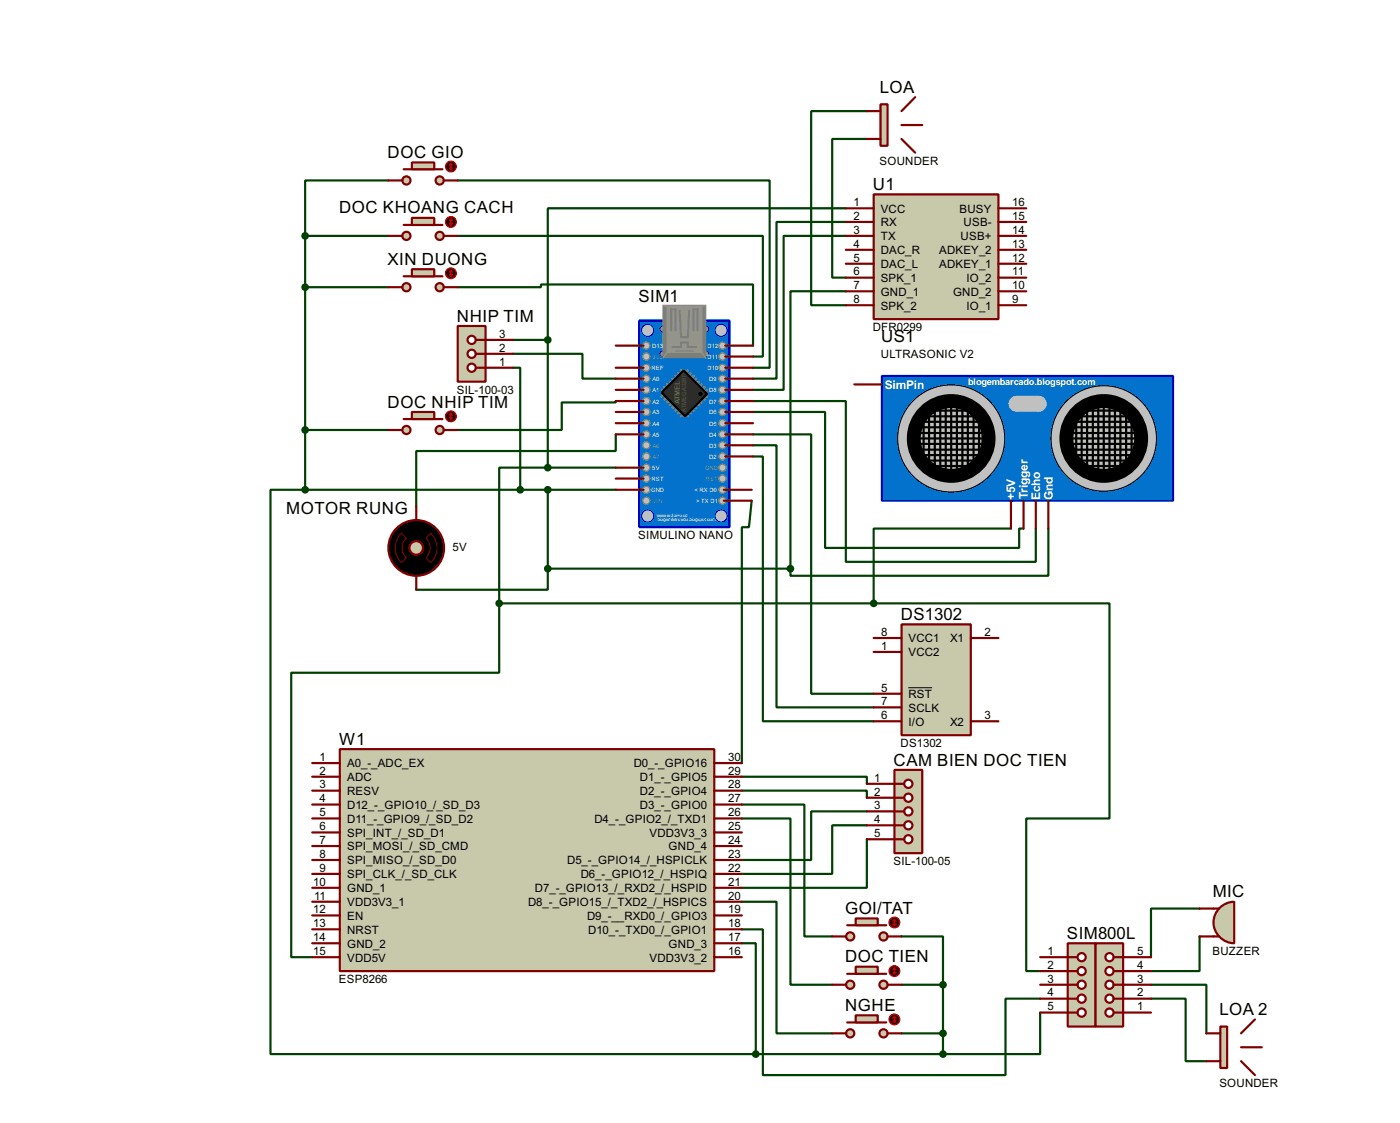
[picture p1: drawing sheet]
<svg xmlns="http://www.w3.org/2000/svg" width="256mm" height="206mm" viewBox="0 0 256 206" stroke-linecap="round" stroke-linejoin="round" font-family="sans-serif">
<g fill="none" stroke="#004000" stroke-width=".4">
<path d="M71.2 33.1h-15.3v10.1M83.9 33.1h57.1v34.3h-3M155 38.2h-54.6v24.1M158.8 20.4h-10.2v35.5h6.4M158.8 25.5h-6.3v25.4h2.5M55.9 43.2h15.3M55.9 52.6h15.3M55.9 43.2v46.5M83.9 52.6h15.2v-.5h38.9v11.2M83.9 43.2h55.9v22.1h-1.8M155 40.7h-12.7v28.7h-4.3M155 43.2h-11.4v28.2h-5.6"/>
<path d="M155 53.4h-10.2v50.8M55.9 78.8h15.3M94 64.8h12.7v4.6h6.1M94 67.4h1.3v22.3M94 62.3h6.4M100.4 62.3v23.4M112.8 73.5v.2h-9.9v5.1h-19M112.8 79.6v3h-36.5v10.2M138 73.5h17v29.4h34.8v-6.1M138 75.5h13.2v24.9h35.5v-3.6h.8M138 79.6h10.6v47.5h11.5M55.9 89.7h-6.3v103.4h88.9"/>
<path d="M55.9 89.7h56.9M100.4 85.7h-8.9v24.8M100.4 85.7h12.4M100.4 89.7v14.5M137.7 91.7l-.5 4.9h-1.3v43.2M138 81.6h4.3v48h17.8M138 83.6h1.8v48.5h20.3M185.2 96.8h-25.1v13.7M192.1 96.8v8.7h-47.3v-1.3M91.5 110.5v12.7h-38.1v52.1h3.8M91.5 110.5h68.6M100.4 104.2v3.8h-24.1"/>
<path d="M100.4 104.2h44.4M160.1 110.5h43.2v39.4h-15.3v28h2.6M135.9 142.3h22.9v1.3M135.9 144.8h22.9v1.3M135.9 147.4h11.5v24.1h5.1M135.9 149.9h8.9v30.5h7.7M158.8 148.6h-10.2v8.9h-12.7M158.8 151.2h-6.3v8.9h-16.6M158.8 153.7v8.9h-22.9M135.9 165.2h6.4v24.1h10.2M135.9 172.8h2.6v20.3M135.9 170.2h3.9v26.7h44.4v-14h6.4"/>
<path d="M165.2 171.5h7.6v8.9M219.8 166.4h-8.9v8.9M219.8 171.5v6.4h-8.9M138.5 193.1h34.3M165.2 180.4h7.6M165.2 189.3h7.6M172.8 180.4v12.7M190.6 185.5v7.6h-17.8M210.9 180.4h10.1v8.9M210.9 182.9h6.3v11.5h3.8"/>
</g>
<path d="M117.1 58.7h16.6v37.9h-16.6z" fill-rule="evenodd" fill="#0272cc" stroke="#0000c0" stroke-width=".4"/>
<circle cx="118.6" cy="60.5" r="1.1" fill="#c0c0c0" stroke="#0000c0" stroke-width=".18"/>
<g fill="#939393" stroke="#0000c0" stroke-width=".18">
<circle cx="129.3" cy="60.3" r=".55"/>
<circle cx="121.4" cy="60.3" r=".55"/>
</g>
<circle cx="132.1" cy="60.5" r="1.1" fill="#c0c0c0" stroke="#0000c0" stroke-width=".18"/>
<g fill="#939393" stroke="#0000c0" stroke-width=".18">
<circle cx="129.3" cy="64.8" r=".55"/>
<circle cx="121.4" cy="64.8" r=".55"/>
</g>
<path d="M121.5 55.9h7.8v9.7h-7.8z" fill="#808080" stroke="#808080" stroke-width=".18"/>
<path d="M122.2 56.2h6.4v8.4h-6.4z" fill="#939393" stroke="#939393" stroke-width=".18"/>
<path d="M121.5 55.9l.7 .3M129.3 55.9l-.7 .3M122.2 64.6l-.7 1M128.6 64.6l.7 1" fill="none" stroke="#939393" stroke-width=".18"/>
<path d="M124.5 57l.3 4.5M126.3 57l-.3 4.8h-1.2M123 60.5v-3.8h.8v3.8M123.2 63.6h1.6v-.8h1.2v.8h1.6M127.1 60.5v-3.8h.7v3.8" fill="none" stroke="#808080" stroke-width=".4"/>
<path d="M123.8 64.3h3.3" fill="none" stroke="#808080" stroke-width=".2"/>
<g fill="#c0c0c0" stroke="#0000c0" stroke-width=".18">
<circle cx="132.1" cy="94.5" r="1.1"/>
<circle cx="118.6" cy="94.5" r="1.1"/>
</g>
<g fill="none" stroke="#808080" stroke-width=".45">
<path d="M121.2 71.4l.5 .5M121.7 72.2l-.5 .5M121.7 70.9l.5 .5M122.2 72.7l-.5 .5M122.2 70.4l.5 .5M122.7 73.2l-.5 .5M122.7 69.9l.5 .5M123.2 73.7l-.5 .5M123.2 69.4l.6 .5M123.8 74.2l-.6 .5M123.8 68.9l.5 .5M124.3 74.7l-.5 .5"/>
<path d="M124.3 68.4l.5 .5M124.8 75.2l-.5 .5M124.8 67.9l.5 .5M125.3 75.7l-.5 .6M125.5 75.7l.5 .6M126 67.9l-.5 .5M126 75.2l.5 .5M126.5 68.4l-.5 .5M126.5 74.7l.6 .5M127.1 68.9l-.6 .5M127.1 74.2l.5 .5M127.6 69.4l-.5 .5"/>
<path d="M127.6 73.7l.5 .5M128.1 69.9l-.5 .5M128.1 73.2l.5 .5M128.6 70.4l-.5 .5M128.6 72.7l.5 .5M129.1 70.9l-.5 .5M129.1 72.2l.5 .5M129.6 71.4l-.5 .5"/>
</g>
<path d="M121.2 71.9l4.1-4 4.3 4.3-4.1 4.1z" fill-rule="evenodd" fill="#2c2c2c" stroke="#000" stroke-width=".4"/>
<circle cx="128.3" cy="72.2" r=".3" fill="#000" stroke="#000" stroke-width=".18"/>
<g fill="#c0c0c0" stroke="#808080" stroke-width=".25">
<circle cx="132.3" cy="65.3" r=".65"/>
<circle cx="132.3" cy="63.3" r=".65"/>
<circle cx="132.3" cy="67.4" r=".65"/>
<circle cx="132.3" cy="69.4" r=".65"/>
<circle cx="132.3" cy="73.5" r=".65"/>
<circle cx="132.3" cy="71.4" r=".65"/>
<circle cx="132.3" cy="75.5" r=".65"/>
<circle cx="132.3" cy="77.5" r=".65"/>
<circle cx="132.3" cy="81.6" r=".65"/>
<circle cx="132.3" cy="79.6" r=".65"/>
<circle cx="132.3" cy="83.6" r=".65"/>
<circle cx="132.3" cy="85.7" r=".65"/>
<circle cx="132.3" cy="89.7" r=".65"/>
<circle cx="132.3" cy="87.7" r=".65"/>
<circle cx="132.3" cy="91.7" r=".65"/>
<circle cx="118.4" cy="65.3" r=".65"/>
<circle cx="118.4" cy="63.3" r=".65"/>
<circle cx="118.4" cy="67.4" r=".65"/>
<circle cx="118.4" cy="69.4" r=".65"/>
<circle cx="118.4" cy="73.5" r=".65"/>
<circle cx="118.4" cy="71.4" r=".65"/>
<circle cx="118.4" cy="75.5" r=".65"/>
<circle cx="118.4" cy="77.5" r=".65"/>
<circle cx="118.4" cy="81.6" r=".65"/>
<circle cx="118.4" cy="79.6" r=".65"/>
<circle cx="118.4" cy="83.6" r=".65"/>
<circle cx="118.4" cy="85.7" r=".65"/>
<circle cx="118.4" cy="89.7" r=".65"/>
<circle cx="118.4" cy="87.7" r=".65"/>
<circle cx="118.4" cy="91.7" r=".65"/>
</g>
<g fill="none" stroke="#800000" stroke-width=".4">
<path d="M112.8 79.6h5.1M112.8 77.5h5.1M112.8 75.5h5.1M112.8 71.4h5.1M112.8 69.4h5.1M112.8 67.4h5.1M112.8 63.3h5.1M112.8 73.5h5.1M132.9 79.6h5.1M132.9 77.5h5.1M132.9 75.5h5.1M132.9 71.4h5.1"/>
<path d="M132.9 69.4h5.1M132.9 67.4h5.1M132.9 65.3h5.1M132.9 63.3h5.1M132.9 73.5h5.1M112.8 89.7h5.1M112.8 87.7h5.1M112.8 85.7h5.1M132.6 89.7h5.1M132.6 91.7h5.1M132.9 83.6h5.1M132.9 81.6h5.1"/>
</g>
<path d="M160.1 35.6h22.8v22.9h-22.8z" fill-rule="evenodd" fill="#c8c8aa" stroke="#800000" stroke-width=".4"/>
<g fill="none" stroke="#800000" stroke-width=".4">
<path d="M155 38.2h5.1M182.9 38.2h5.1M155 40.7h5.1M155 43.2h5.1M155 45.8h5.1M155 48.3h5.1M155 50.9h5.1M155 53.4h5.1M155 55.9h5.1M182.9 40.7h5.1M182.9 43.2h5.1M182.9 45.8h5.1"/>
<path d="M182.9 48.3h5.1M182.9 50.9h5.1M182.9 53.4h5.1M182.9 55.9h5.1"/>
</g>
<path d="M161.6 68.9h53.3v22.8h-53.3z" fill="#0272cc" stroke="#0000c0" stroke-width=".4"/>
<g fill="#c0c0c0" stroke="#000" stroke-width=".18">
<circle cx="202.2" cy="80.3" r="9.7"/>
<circle cx="174.2" cy="80.3" r="9.8"/>
</g>
<g fill="#c0c0c0" stroke="#000" stroke-width="2.6">
<circle cx="202.2" cy="80.3" r="6.9"/>
<circle cx="174.2" cy="80.3" r="6.9"/>
</g>
<g fill="none" stroke="#000" stroke-width=".4">
<path d="M167.7 79.3h12.7M167.7 78.3h12.4M168.2 77.3h11.7M168.2 76.3h10.9M169.2 77v6.6M169.5 75.2h8.6M170.2 75.5v9.4M171.3 75.2v10.5M172.3 74.5v11.7M173.3 74.5v11.9M174.3 74.5v12.4M175.3 74.5v12.4"/>
<path d="M176.3 74v12.7M177.3 75v11.7M178.4 76.3v9.6M179.4 77.3v6.6M195.6 78.3h12.2M196.1 79.3h12.5M196.4 77.3h11.4M196.4 76.3h10.4M197.2 77v5.9M197.9 75.2h8.1M198.2 75.5v9.4M199.2 75v10.7"/>
<path d="M200.2 74.2v12M201.2 74.2v12.2M202.2 74.2v12.2M203.3 74.2v12.2M204.3 74.5v11.7M205.3 75v10.7M206.3 76.3v8.6M207.3 76.8v7.1M167.2 81.3h12.9M167.7 82.4h12.2M167.9 80.3h12.2M168.2 83.4h11.4"/>
<path d="M168.5 84.4h10.9M168.5 85.4h10.4M196.1 80.3h12.7M196.1 81.3h12.5M196.4 82.4h11.7M196.9 83.4h11.4M197.4 84.4h9.7M198.2 85.4h7.6"/>
</g>
<g fill="#c0c0c0" stroke="#c0c0c0" stroke-width=".4">
<circle cx="186.2" cy="74" r="1.25"/>
<circle cx="190.3" cy="74" r="1.25"/>
</g>
<path d="M186.2 72.7h4.1v2.5h-4.1z" fill="#c0c0c0" stroke="#c0c0c0" stroke-width=".4"/>
<path d="M156.5 70.4h5.1M185.2 91.7v5.1M187.5 91.7v5.1M189.8 91.7v5.1M192.1 91.7v5.1" fill="none" stroke="#800000" stroke-width=".4"/>
<g fill="#004000" stroke="#004000" stroke-width=".4">
<circle cx="100.3" cy="85.7" r=".5"/>
<circle cx="144.8" cy="104.2" r=".5"/>
</g>
<path d="M165.2 114.4h12.7v20.3h-12.7z" fill="#c8c8aa" stroke="#800000" stroke-width=".4"/>
<path d="M160.1 116.9h5.1M160.1 119.4h5.1M177.9 116.9h5M160.1 127.1h5.1M160.1 129.6h5.1M160.1 132.1h5.1M177.9 132.1h5" fill="none" stroke="#800000" stroke-width=".4"/>
<path d="M166.4 126h4.4" fill="none" stroke="#000" stroke-width=".18"/>
<path d="M83.9 59.7h5.1v10.2h-5.1z" fill="#c8c8aa" stroke="#800000" stroke-width=".4"/>
<path d="M87.2 67.4h1.8" fill="none" stroke="#800000" stroke-width=".4"/>
<circle cx="86.4" cy="64.8" r=".75" fill="#feffff" stroke="#800000" stroke-width=".4"/>
<path d="M87.2 64.8h1.8" fill="none" stroke="#800000" stroke-width=".4"/>
<circle cx="86.4" cy="62.3" r=".75" fill="#feffff" stroke="#800000" stroke-width=".4"/>
<path d="M87.2 62.3h1.8" fill="none" stroke="#800000" stroke-width=".4"/>
<circle cx="86.4" cy="67.4" r=".75" fill="#feffff" stroke="#800000" stroke-width=".4"/>
<path d="M89 67.4h5M89 64.8h5M89 62.3h5" fill="none" stroke="#800000" stroke-width=".4"/>
<g fill="#004000" stroke="#004000" stroke-width=".4">
<circle cx="100.3" cy="62.3" r=".5"/>
<circle cx="100.3" cy="89.7" r=".5"/>
</g>
<g fill="#c8c8aa" stroke="#800000" stroke-width=".4">
<circle cx="80.5" cy="78.8" r=".75"/>
<circle cx="74.4" cy="78.8" r=".75"/>
</g>
<path d="M74 76.8h7.1" fill="none" stroke="#800000" stroke-width=".4"/>
<path d="M75.5 75.5h4.1v1.3h-4.1z" fill="#c8c8aa" stroke="#800000" stroke-width=".4"/>
<path d="M71.2 78.8h2.5M81.3 78.8h2.6" fill="none" stroke="#800000" stroke-width=".4"/>
<circle cx="82.6" cy="76.3" r="1" fill="#400000" stroke="#f00" stroke-width=".2"/>
<path d="M82.4 76.5l.2 .3M82.6 75.7v1.1M82.6 75.7l-.2 .3M82.6 75.7l.3 .3M82.9 76.5l-.3 .3" fill="none" stroke="#f00" stroke-width=".2"/>
<g fill="#c8c8aa" stroke="#800000" stroke-width=".4">
<circle cx="80.5" cy="52.6" r=".75"/>
<circle cx="74.4" cy="52.6" r=".75"/>
</g>
<path d="M74 50.6h7.1" fill="none" stroke="#800000" stroke-width=".4"/>
<path d="M75.5 49.3h4.1v1.3h-4.1z" fill="#c8c8aa" stroke="#800000" stroke-width=".4"/>
<path d="M71.2 52.6h2.5M81.3 52.6h2.6" fill="none" stroke="#800000" stroke-width=".4"/>
<circle cx="82.6" cy="50.1" r="1" fill="#400000" stroke="#f00" stroke-width=".2"/>
<path d="M82.4 50.3l.2 .3M82.6 49.6v1M82.6 49.6l-.2 .2M82.6 49.6l.3 .2M82.9 50.3l-.3 .3" fill="none" stroke="#f00" stroke-width=".2"/>
<g fill="#c8c8aa" stroke="#800000" stroke-width=".4">
<circle cx="80.5" cy="43.2" r=".75"/>
<circle cx="74.4" cy="43.2" r=".75"/>
</g>
<path d="M74 41.2h7.1" fill="none" stroke="#800000" stroke-width=".4"/>
<path d="M75.5 39.9h4.1v1.3h-4.1z" fill="#c8c8aa" stroke="#800000" stroke-width=".4"/>
<path d="M71.2 43.2h2.5M81.3 43.2h2.6" fill="none" stroke="#800000" stroke-width=".4"/>
<circle cx="82.6" cy="40.7" r="1" fill="#400000" stroke="#f00" stroke-width=".2"/>
<path d="M82.4 40.9l.2 .3M82.6 40.2v1M82.6 40.2l-.2 .2M82.6 40.2l.3 .2M82.9 40.9l-.3 .3" fill="none" stroke="#f00" stroke-width=".2"/>
<g fill="#c8c8aa" stroke="#800000" stroke-width=".4">
<circle cx="80.5" cy="33.1" r=".75"/>
<circle cx="74.4" cy="33.1" r=".75"/>
</g>
<path d="M74 31h7.1" fill="none" stroke="#800000" stroke-width=".4"/>
<path d="M75.5 29.8h4.1v1.2h-4.1z" fill="#c8c8aa" stroke="#800000" stroke-width=".4"/>
<path d="M71.2 33.1h2.5M81.3 33.1h2.6" fill="none" stroke="#800000" stroke-width=".4"/>
<circle cx="82.6" cy="30.5" r="1" fill="#400000" stroke="#f00" stroke-width=".2"/>
<path d="M82.4 30.8l.2 .2M82.6 30v1M82.6 30l-.2 .3M82.6 30l.3 .3M82.9 30.8l-.3 .2" fill="none" stroke="#f00" stroke-width=".2"/>
<g fill="#004000" stroke="#004000" stroke-width=".4">
<circle cx="55.9" cy="43.2" r=".5"/>
<circle cx="55.9" cy="52.6" r=".5"/>
<circle cx="55.9" cy="78.8" r=".5"/>
<circle cx="95.3" cy="89.7" r=".5"/>
</g>
<circle cx="76.2" cy="100.4" r="5.1" fill="#000" stroke="#800000" stroke-width=".4"/>
<path d="M73.6 97.7l.9 .9a2.45 2.45 0 0 0 0 3.6l-.9 .9a3.7 3.7 0 0 1 0-5.4zM78.9 97.7a3.7 3.7 0 0 1 0 5.4l-.8-.9a2.54 2.54 0 0 0 0-3.6z" fill="none" stroke="#800000" stroke-width=".18"/>
<circle cx="76.2" cy="100.4" r="1.25" fill="#c8c8aa" stroke="#800000" stroke-width=".4"/>
<path d="M76.3 92.8v2.5M76.3 105.5v2.5" fill="none" stroke="#800000" stroke-width=".4"/>
<circle cx="100.3" cy="104.2" r=".5" fill="#004000" stroke="#004000" stroke-width=".4"/>
<path d="M161.3 19.1h1.3v7.6h-1.3z" fill="#c8c8aa" stroke="#800000" stroke-width=".4"/>
<path d="M167.7 17.8l-2.5 2.6M158.8 20.4h2.5M158.8 25.5h2.5M165.2 22.9h3.8M165.2 25.5l2.5 2.5" fill="none" stroke="#800000" stroke-width=".4"/>
<path d="M62.3 137.2h68.6v40.7h-68.6z" fill-rule="evenodd" fill="#c8c8aa" stroke="#800000" stroke-width=".4"/>
<g fill="none" stroke="#800000" stroke-width=".4">
<path d="M57.2 139.8h5.1M130.9 139.8h5M57.2 142.3h5.1M57.2 144.8h5.1M57.2 147.4h5.1M57.2 149.9h5.1M57.2 152.5h5.1M57.2 155h5.1M57.2 157.5h5.1M130.9 142.3h5M130.9 144.8h5M130.9 147.4h5"/>
<path d="M130.9 149.9h5M130.9 152.5h5M130.9 155h5M130.9 157.5h5M57.2 160.1h5.1M57.2 162.6h5.1M57.2 165.2h5.1M57.2 167.7h5.1M57.2 170.2h5.1M57.2 172.8h5.1M57.2 175.3h5.1M130.9 160.1h5"/>
<path d="M130.9 162.6h5M130.9 165.2h5M130.9 167.7h5M130.9 170.2h5M130.9 172.8h5M130.9 175.3h5"/>
</g>
<path d="M163.9 141h5.1v15.3h-5.1z" fill="#c8c8aa" stroke="#800000" stroke-width=".4"/>
<path d="M163.9 143.6h1.8" fill="none" stroke="#800000" stroke-width=".4"/>
<circle cx="166.4" cy="146.1" r=".75" fill="#feffff" stroke="#800000" stroke-width=".4"/>
<path d="M163.9 146.1h1.8" fill="none" stroke="#800000" stroke-width=".4"/>
<circle cx="166.4" cy="148.6" r=".75" fill="#feffff" stroke="#800000" stroke-width=".4"/>
<path d="M163.9 148.6h1.8" fill="none" stroke="#800000" stroke-width=".4"/>
<circle cx="166.4" cy="151.2" r=".75" fill="#feffff" stroke="#800000" stroke-width=".4"/>
<path d="M163.9 151.2h1.8" fill="none" stroke="#800000" stroke-width=".4"/>
<circle cx="166.4" cy="153.7" r=".75" fill="#feffff" stroke="#800000" stroke-width=".4"/>
<path d="M163.9 153.7h1.8" fill="none" stroke="#800000" stroke-width=".4"/>
<circle cx="166.4" cy="143.6" r=".75" fill="#feffff" stroke="#800000" stroke-width=".4"/>
<path d="M158.8 143.6h5.1M158.8 146.1h5.1M158.8 148.6h5.1M158.8 151.2h5.1M158.8 153.7h5.1" fill="none" stroke="#800000" stroke-width=".4"/>
<g fill="#c8c8aa" stroke="#800000" stroke-width=".4">
<circle cx="161.8" cy="171.5" r=".75"/>
<circle cx="155.7" cy="171.5" r=".75"/>
</g>
<path d="M155.2 169.5h7.2" fill="none" stroke="#800000" stroke-width=".4"/>
<path d="M156.8 168.2h4v1.3h-4z" fill="#c8c8aa" stroke="#800000" stroke-width=".4"/>
<path d="M152.5 171.5h2.5M162.6 171.5h2.6" fill="none" stroke="#800000" stroke-width=".4"/>
<circle cx="163.8" cy="169" r="1" fill="#400000" stroke="#f00" stroke-width=".2"/>
<path d="M163.6 169.2l.3 .3M163.9 168.5v1M163.9 168.5l-.3 .2M163.9 168.5l.2 .2M164.1 169.2l-.2 .3" fill="none" stroke="#f00" stroke-width=".2"/>
<g fill="#c8c8aa" stroke="#800000" stroke-width=".4">
<circle cx="161.8" cy="180.4" r=".75"/>
<circle cx="155.7" cy="180.4" r=".75"/>
</g>
<path d="M155.2 178.4h7.2" fill="none" stroke="#800000" stroke-width=".4"/>
<path d="M156.8 177.1h4v1.3h-4z" fill="#c8c8aa" stroke="#800000" stroke-width=".4"/>
<path d="M152.5 180.4h2.5M162.6 180.4h2.6" fill="none" stroke="#800000" stroke-width=".4"/>
<circle cx="163.8" cy="177.9" r="1" fill="#400000" stroke="#f00" stroke-width=".2"/>
<path d="M163.6 178.1l.3 .3M163.9 177.3v1.1M163.9 177.3l-.3 .3M163.9 177.3l.2 .3M164.1 178.1l-.2 .3" fill="none" stroke="#f00" stroke-width=".2"/>
<g fill="#c8c8aa" stroke="#800000" stroke-width=".4">
<circle cx="161.8" cy="189.3" r=".75"/>
<circle cx="155.7" cy="189.3" r=".75"/>
</g>
<path d="M155.2 187.3h7.2" fill="none" stroke="#800000" stroke-width=".4"/>
<path d="M156.8 186h4v1.3h-4z" fill="#c8c8aa" stroke="#800000" stroke-width=".4"/>
<path d="M152.5 189.3h2.5M162.6 189.3h2.6" fill="none" stroke="#800000" stroke-width=".4"/>
<circle cx="163.8" cy="186.7" r="1" fill="#400000" stroke="#f00" stroke-width=".2"/>
<path d="M163.6 187l.3 .3M163.9 186.2v1.1M163.9 186.2l-.3 .3M163.9 186.2l.2 .3M164.1 187l-.2 .3" fill="none" stroke="#f00" stroke-width=".2"/>
<g fill="#004000" stroke="#004000" stroke-width=".4">
<circle cx="172.7" cy="180.4" r=".5"/>
<circle cx="172.7" cy="189.3" r=".5"/>
<circle cx="138.4" cy="193.1" r=".5"/>
<circle cx="55.9" cy="89.7" r=".5"/>
<circle cx="91.4" cy="110.5" r=".5"/>
</g>
<path d="M195.6 172.8h5.1v15.2h-5.1z" fill="#c8c8aa" stroke="#800000" stroke-width=".4"/>
<path d="M195.6 175.3h1.8" fill="none" stroke="#800000" stroke-width=".4"/>
<circle cx="198.1" cy="177.9" r=".75" fill="#feffff" stroke="#800000" stroke-width=".4"/>
<path d="M195.6 177.9h1.8" fill="none" stroke="#800000" stroke-width=".4"/>
<circle cx="198.1" cy="180.4" r=".75" fill="#feffff" stroke="#800000" stroke-width=".4"/>
<path d="M195.6 180.4h1.8" fill="none" stroke="#800000" stroke-width=".4"/>
<circle cx="198.1" cy="182.9" r=".75" fill="#feffff" stroke="#800000" stroke-width=".4"/>
<path d="M195.6 182.9h1.8" fill="none" stroke="#800000" stroke-width=".4"/>
<circle cx="198.1" cy="185.5" r=".75" fill="#feffff" stroke="#800000" stroke-width=".4"/>
<path d="M195.6 185.5h1.8" fill="none" stroke="#800000" stroke-width=".4"/>
<circle cx="198.1" cy="175.3" r=".75" fill="#feffff" stroke="#800000" stroke-width=".4"/>
<path d="M190.6 175.3h5M190.6 177.9h5M190.6 180.4h5M190.6 182.9h5M190.6 185.5h5" fill="none" stroke="#800000" stroke-width=".4"/>
<g fill="#004000" stroke="#004000" stroke-width=".4">
<circle cx="172.7" cy="193.1" r=".5"/>
<circle cx="160" cy="110.5" r=".5"/>
</g>
<path d="M200.7 172.8h5.1v15.2h-5.1z" fill="#c8c8aa" stroke="#800000" stroke-width=".4"/>
<path d="M204 185.5h1.8" fill="none" stroke="#800000" stroke-width=".4"/>
<circle cx="203.2" cy="182.9" r=".75" fill="#feffff" stroke="#800000" stroke-width=".4"/>
<path d="M204 182.9h1.8" fill="none" stroke="#800000" stroke-width=".4"/>
<circle cx="203.2" cy="180.4" r=".75" fill="#feffff" stroke="#800000" stroke-width=".4"/>
<path d="M204 180.4h1.8" fill="none" stroke="#800000" stroke-width=".4"/>
<circle cx="203.2" cy="177.9" r=".75" fill="#feffff" stroke="#800000" stroke-width=".4"/>
<path d="M204 177.9h1.8" fill="none" stroke="#800000" stroke-width=".4"/>
<circle cx="203.2" cy="175.3" r=".75" fill="#feffff" stroke="#800000" stroke-width=".4"/>
<path d="M204 175.3h1.8" fill="none" stroke="#800000" stroke-width=".4"/>
<circle cx="203.2" cy="185.5" r=".75" fill="#feffff" stroke="#800000" stroke-width=".4"/>
<path d="M205.8 177.9h5.1M205.8 175.3h5.1M205.8 185.5h5.1M205.8 182.9h5.1M205.8 180.4h5.1" fill="none" stroke="#800000" stroke-width=".4"/>
<path d="M223.4 166.3a3.8 3.8 0 0 1 2.7-1.1v7.6a3.8 3.8 0 0 1-3.5-2.4 3.8 3.8 0 0 1 .8-4.1z" fill-rule="evenodd" fill="#c8c8aa" stroke="#800000" stroke-width=".4"/>
<path d="M219.8 171.5h3.5M219.8 166.4h3.5" fill="none" stroke="#800000" stroke-width=".4"/>
<path d="M223.6 188h1.2v7.6h-1.2z" fill="#c8c8aa" stroke="#800000" stroke-width=".4"/>
<path d="M221 189.3h2.6M221 194.4h2.6M227.4 191.8h3.8M227.4 194.4l2.5 2.5M229.9 186.7l-2.5 2.6" fill="none" stroke="#800000" stroke-width=".4"/>
<g font-size="3.5">
<text x="161.2" y="17">LOA</text>
<text x="71" y="28.9">DOC GIO</text>
<text x="159.9" y="34.8">U1</text>
<text x="62.1" y="39.1">DOC KHOANG CACH</text>
<text x="71" y="48.5">XIN DUONG</text>
<text x="83.7" y="58.9">NHIP TIM</text>
<text x="117" y="55.3">SIM1</text>
<text x="161.4" y="62.7">US1</text>
<text x="71" y="74.7">DOC NHIP TIM</text>
<text x="52.5" y="94.2">MOTOR RUNG</text>
<text x="165" y="113.6">DS1302</text>
<text x="62.1" y="136.4">W1</text>
<text x="163.7" y="140.2">CAM BIEN DOC TIEN</text>
<text x="154.8" y="167.4">GOI/TAT</text>
<text x="222.2" y="164.4">MIC</text>
<text x="195.5" y="172">SIM800L</text>
<text x="154.8" y="176.3">DOC TIEN</text>
<text x="154.8" y="185.2">NGHE</text>
<text x="223.4" y="185.9">LOA 2</text>
</g>
<g font-size="2.5" fill="#fff">
<text x="162.1" y="71.2">SimPin</text>
<text x="186" y="91.6" transform="rotate(-90 186 91.6)">+5V</text>
<text x="188.3" y="91.5" transform="rotate(-90 188.3 91.5)">Trigger</text>
<text x="190.5" y="91.5" transform="rotate(-90 190.5 91.5)">Echo</text>
<text x="192.9" y="91.6" transform="rotate(-90 192.9 91.6)">Gnd</text>
</g>
<g font-size="2.4">
<text x="161.1" y="30.2">SOUNDER</text>
<text x="156.4" y="37.7">1</text>
<text x="156.4" y="40.2">2</text>
<text x="161.3" y="39">VCC</text>
<text x="161.3" y="41.5">RX</text>
<text x="175.8" y="39">BUSY</text>
<text x="176.5" y="41.5">USB-</text>
<text x="185.5" y="37.7">16</text>
<text x="185.5" y="40.2">15</text>
<text x="156.4" y="42.8">3</text>
<text x="156.4" y="45.4">4</text>
<text x="156.4" y="47.9">5</text>
<text x="161.3" y="44">TX</text>
<text x="161.3" y="46.6">DAC_R</text>
<text x="172" y="46.6">ADKEY_2</text>
<text x="176" y="44">USB+</text>
<text x="185.5" y="42.8">14</text>
<text x="185.5" y="45.4">13</text>
<text x="185.5" y="47.9">12</text>
<text x="156.4" y="50.4">6</text>
<text x="156.4" y="52.9">7</text>
<text x="161.3" y="49.1">DAC_L</text>
<text x="161.3" y="51.7">SPK_1</text>
<text x="172" y="49.1">ADKEY_1</text>
<text x="177" y="51.7">IO_2</text>
<text x="185.5" y="50.4">11</text>
<text x="185.5" y="52.9">10</text>
<text x="156.4" y="55.5">8</text>
<text x="161.3" y="54.2">GND_1</text>
<text x="161.3" y="56.7">SPK_2</text>
<text x="174.6" y="54.2">GND_2</text>
<text x="177" y="56.7">IO_1</text>
<text x="185.5" y="55.5">9</text>
<text x="91.5" y="64.4">2</text>
<text x="91.5" y="61.9">3</text>
<text x="159.9" y="60.7">DFR0299</text>
<text x="161.4" y="65.6">ULTRASONIC V2</text>
<text x="91.5" y="67">1</text>
<text x="83.7" y="72.1">SIL-100-03</text>
<text x="82.9" y="100.9">5V</text>
<text x="116.9" y="98.8">SIMULINO NANO</text>
<text x="161.5" y="116.5">8</text>
<text x="161.5" y="119">1</text>
<text x="166.4" y="117.7">VCC1</text>
<text x="174" y="117.7">X1</text>
<text x="180.4" y="116.5">2</text>
<text x="166.4" y="120.2">VCC2</text>
<text x="161.5" y="126.7">5</text>
<text x="161.5" y="129.2">7</text>
<text x="161.5" y="131.7">6</text>
<text x="166.4" y="127.9">RST</text>
<text x="166.4" y="130.4">SCLK</text>
<text x="180.4" y="131.7">3</text>
<text x="165" y="136.9">DS1302</text>
<text x="166.4" y="132.9">I/O</text>
<text x="174" y="132.9">X2</text>
<text x="58.6" y="139.4">1</text>
<text x="58.6" y="141.9">2</text>
<text x="63.6" y="140.6">A0_-_ADC_EX</text>
<text x="63.6" y="143.1">ADC</text>
<text x="116.1" y="140.6">D0_-_GPIO16</text>
<text x="117.2" y="143.1">D1_-_GPIO5</text>
<text x="133.4" y="141.9">29</text>
<text x="133.4" y="139.4">30</text>
<text x="160.2" y="143.2">1</text>
<text x="58.6" y="144.4">3</text>
<text x="58.6" y="147">4</text>
<text x="58.6" y="149.5">5</text>
<text x="63.6" y="145.6">RESV</text>
<text x="63.6" y="148.2">D12_-_GPIO10_/_SD_D3</text>
<text x="117.2" y="148.2">D3_-_GPIO0</text>
<text x="117.2" y="145.6">D2_-_GPIO4</text>
<text x="133.4" y="149.5">26</text>
<text x="133.4" y="147">27</text>
<text x="133.4" y="144.4">28</text>
<text x="160.2" y="145.7">2</text>
<text x="160.2" y="148.2">3</text>
<text x="58.6" y="152.1">6</text>
<text x="58.6" y="154.6">7</text>
<text x="63.6" y="150.7">D11_-_GPIO9_/_SD_D2</text>
<text x="63.6" y="153.3">SPI_INT_/_SD_D1</text>
<text x="63.6" y="155.8">SPI_MOSI_/_SD_CMD</text>
<text x="108.9" y="150.7">D4_-_GPIO2_/_TXD1</text>
<text x="119" y="153.3">VDD3V3_3</text>
<text x="122.5" y="155.8">GND_4</text>
<text x="133.4" y="154.6">24</text>
<text x="133.4" y="152.1">25</text>
<text x="160.2" y="150.8">4</text>
<text x="160.2" y="153.3">5</text>
<text x="58.6" y="157.1">8</text>
<text x="58.6" y="159.7">9</text>
<text x="63.6" y="158.3">SPI_MISO_/_SD_D0</text>
<text x="63.6" y="160.9">SPI_CLK_/_SD_CLK</text>
<text x="103.9" y="158.3">D5_-_GPIO14_/_HSPICLK</text>
<text x="106.4" y="160.9">D6_-_GPIO12_/_HSPIQ</text>
<text x="133.4" y="159.7">22</text>
<text x="133.4" y="157.1">23</text>
<text x="163.7" y="158.5">SIL-100-05</text>
<text x="57.4" y="162.2">10</text>
<text x="57.4" y="167.3">12</text>
<text x="57.6" y="164.8">11</text>
<text x="63.6" y="163.4">GND_1</text>
<text x="63.6" y="166">VDD3V3_1</text>
<text x="96.7" y="166">D8_-_GPIO15_/_TXD2_/_HSPICS</text>
<text x="98" y="163.4">D7_-_GPIO13_/_RXD2_/_HSPID</text>
<text x="133.4" y="167.3">19</text>
<text x="133.4" y="164.8">20</text>
<text x="133.4" y="162.2">21</text>
<text x="57.4" y="169.8">13</text>
<text x="57.4" y="172.4">14</text>
<text x="63.6" y="168.5">EN</text>
<text x="63.6" y="171">NRST</text>
<text x="63.6" y="173.6">GND_2</text>
<text x="107.5" y="168.5">D9_-__RXD0_/_GPIO3</text>
<text x="107.7" y="171">D10_-_TXD0_/_GPIO1</text>
<text x="122.5" y="173.6">GND_3</text>
<text x="133.4" y="172.4">17</text>
<text x="133.4" y="169.8">18</text>
<text x="57.4" y="174.9">15</text>
<text x="63.6" y="176.1">VDD5V</text>
<text x="119" y="176.1">VDD3V3_2</text>
<text x="133.4" y="174.9">16</text>
<text x="191.9" y="174.9">1</text>
<text x="191.9" y="177.5">2</text>
<text x="191.9" y="180">3</text>
<text x="208.3" y="180">3</text>
<text x="208.3" y="177.5">4</text>
<text x="208.3" y="174.9">5</text>
<text x="222.1" y="175">BUZZER</text>
<text x="62.1" y="180.1">ESP8266</text>
<text x="191.9" y="182.5">4</text>
<text x="191.9" y="185.1">5</text>
<text x="208.3" y="185.1">1</text>
<text x="208.3" y="182.5">2</text>
<text x="223.4" y="199.1">SOUNDER</text>
</g>
<text font-size="1.9" fill="#fff" x="177.4" y="70.6">blogembarcado.blogspot.com</text>
<text font-size="1.5" fill="#808000" x="124.5" y="74.1" transform="rotate(-90 124.5 74.1)">ATMEL</text>
<g font-size="1.2" fill="#fff">
<text x="119.5" y="63.8">D13</text>
<text x="129.6" y="63.8">D12</text>
<text x="129.6" y="65.8">D11</text>
<text x="119.4" y="67.8">REF</text>
<text x="119.5" y="71.9">A1</text>
<text x="119.5" y="69.8">A0</text>
<text x="129.6" y="67.8">D10</text>
<text x="129.9" y="69.8">D9</text>
<text x="129.9" y="71.9">D8</text>
<text x="119.5" y="78">A4</text>
<text x="119.5" y="75.9">A3</text>
<text x="119.5" y="73.9">A2</text>
<text x="129.9" y="73.9">D7</text>
<text x="129.9" y="75.9">D6</text>
<text x="129.9" y="78">D5</text>
<text x="119.5" y="80">A5</text>
<text x="129.9" y="80">D4</text>
<text x="129.9" y="82">D3</text>
<text x="119.4" y="88.1">RST</text>
<text x="119.5" y="86.1">5V</text>
<text x="129.9" y="84.1">D2</text>
<text x="119.3" y="90.2">GND</text>
<text x="127.2" y="90.2">&lt; RX D0</text>
<text x="127.6" y="92.2">&gt; TX D1</text>
</g>
<g font-size="1.2" fill="#808080">
<text x="119.5" y="65.8">3V3</text>
<text x="119.5" y="82">A6</text>
<text x="119.5" y="84.1">A7</text>
<text x="129.2" y="86.1">GND</text>
<text x="129.3" y="88.1">RST</text>
<text x="119.6" y="92.2">VIN</text>
</g>
<text font-size="1.2" fill="#808000" x="125.7" y="75.4" transform="rotate(-90 125.7 75.4)">ATMEGA328P</text>
<g font-size="1" fill="#fff">
<text x="120.3" y="94.7">www.arduino.cc</text>
<text x="120.5" y="95.5">blogembarcado.blogspot.com</text>
</g>
</svg>
